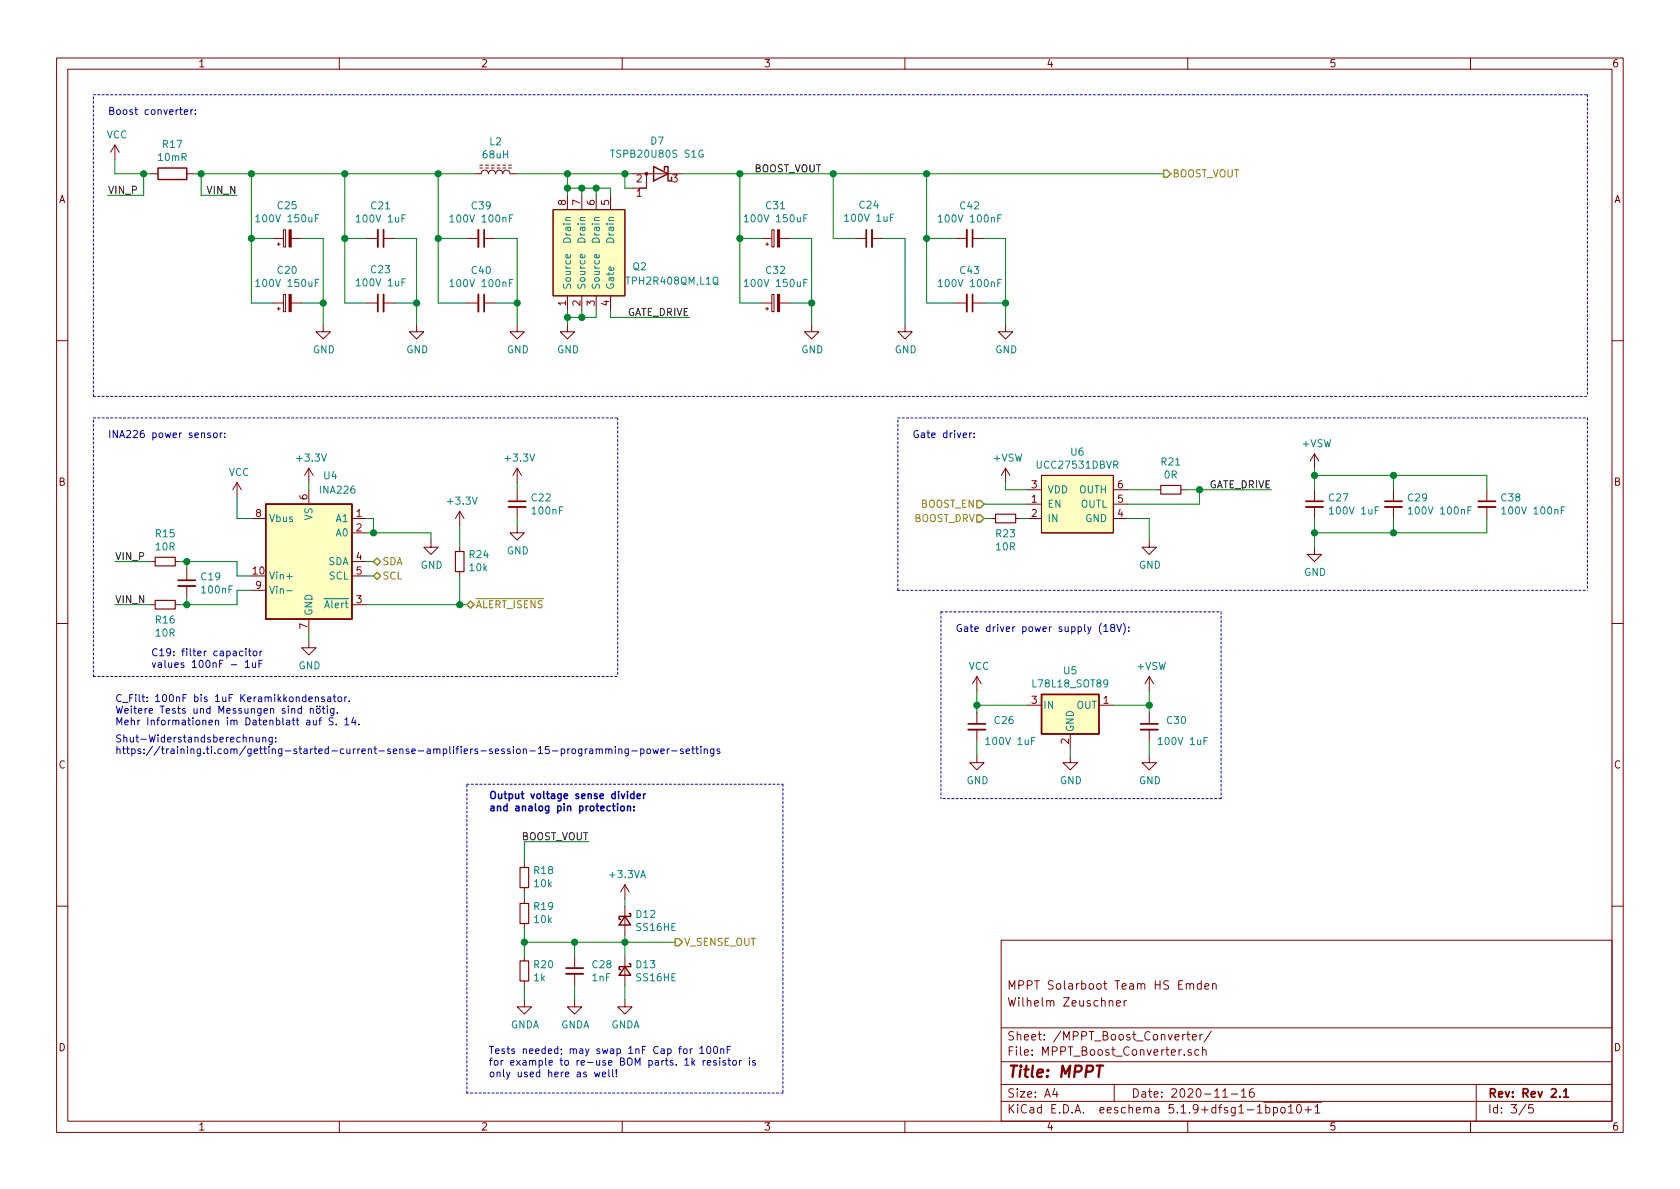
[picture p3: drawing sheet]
<svg xmlns="http://www.w3.org/2000/svg" width="297mm" height="210mm" viewBox="0 0 297 210" stroke-linecap="round" stroke-linejoin="round" font-family="sans-serif">
<g fill="none" stroke="#840000" stroke-width=".18">
<path d="M10 10.3h277v189.9h-277zM12 12.2h273v186.1h-273zM60 10.3v1.9M110 10.3v1.9M160 10.3v1.9M210 10.3v1.9M260 10.3v1.9M20.3 25.6l-.7 1.3M20.3 25.6v2.6M20.3 25.6l.8 1.3M26.7 30.7h1.2M33 30.7h1.3"/>
<path d="M83.8 30.7h1.3a.63 .63 0 0 1 .6-.6 .63 .63 0 0 1 .7 .6 .63 .63 0 0 1 .6-.6 .63 .63 0 0 1 .6 .6 .63 .63 0 0 1 .7-.6 .63 .63 0 0 1 .6 .6 .63 .63 0 0 1 .6-.6 .63 .63 0 0 1 .7 .6h1.2M84.8 29.2h.5M84.8 29.7h.5M85.9 29.2h.5M85.9 29.7h.5M86.9 29.2h.5M86.9 29.7h.5M87.9 29.2h.5M87.9 29.7h.5M88.9 29.2h.5M88.9 29.7h.5M89.9 29.2h.5"/>
<path d="M89.9 29.7h.5M97.8 37.1h12.7v15.2h-12.7zM100.3 34.5v2.6M102.9 34.5v2.6M105.4 34.5v2.6M107.9 34.5v2.6M111.8 33.3h2.5M111.8 30.7h2.5M120.6 30.7h-6.3v2.6h-1.3M48.3 53.6h1.8M48.3 42.2h1.8M49 43.2h.5"/>
<path d="M49 54.6h.5M49.3 42.9v.5M49.3 54.4v.5M50.1 40.6h.4v3.1h-.4zM50.1 52.1h.4v3h-.4zM51.5 53.6h1.8M51.5 42.2h1.8M57.1 57.4v1.3h1.3l-1.3 1.2-1.2-1.2h1.2M64.8 53.6h2M64.8 42.2h2M67.8 53.6h2M67.8 42.2h2"/>
<path d="M73.7 57.4v1.3h1.2l-1.2 1.2-1.3-1.2h1.3M82.5 53.6h2.1M82.5 42.2h2.1M85.6 53.6h2M85.6 42.2h2M91.4 57.4v1.3h1.3l-1.3 1.2-1.2-1.2h1.2M100.3 57.4v1.3h1.3l-1.3 1.2-1.2-1.2h1.2M100.3 52.3v2.6M102.9 52.3v2.6M105.4 52.3v2.6M107.9 52.3v2.6M134.6 53.6h1.9"/>
<path d="M134.6 42.2h1.9M135.4 43.2h.5M135.4 54.6h.5M135.6 42.9v.5M135.6 54.4v.5M136.5 40.6h.4v3.1h-.4zM136.5 52.1h.4v3h-.4zM137.8 53.6h1.9M137.8 42.2h1.9M143.5 57.4v1.3h1.3l-1.3 1.2-1.3-1.2h1.3M151.1 42.2h2.1M154.2 42.2h2"/>
<path d="M160 57.4v1.3h1.3l-1.3 1.2-1.3-1.2h1.3M168.9 53.6h2M168.9 42.2h2M172 53.6h2M172 42.2h2M177.8 57.4v1.3h1.3l-1.3 1.2-1.3-1.2h1.3M10 60.2h2M285 60.2h2M26.7 99.3h.7M31 99.3h.7M41.9 85.3l-.8 1.3M41.9 85.3v2.6"/>
<path d="M41.9 85.3l.8 1.3M44.4 91.7h2.6M54.6 82.8v2.5M54.6 86.6v2.5M54.6 82.8l-.8 1.3M54.6 82.8l.8 1.3M62.2 91.7h2.6M62.2 94.2h2.6M62.2 99.3h2.6M76.2 95.5v1.3h1.3l-1.3 1.2-1.3-1.2h1.3M81.3 90.4v2.6M81.3 96.8v.7"/>
<path d="M81.3 90.4l-.8 1.3M81.3 90.4l.7 1.3M91.4 93v1.2h1.3l-1.3 1.3-1.2-1.3h1.2M91.4 82.8l-.7 1.3M91.4 82.8v2.5M91.4 86.6v2M91.4 89.7v2M91.4 82.8l.8 1.3M175.3 91.7h.7M177.8 82.8l-.8 1.3M177.8 82.8v2.5M177.8 82.8l.8 1.3"/>
<path d="M179.6 91.7h.7M181.6 91.7h2.5M181.6 89.1h2.5M181.6 86.6h2.5M184.1 84.1h12.7v10.1h-12.7zM196.8 91.7h2.6M196.8 89.1h2.6M196.8 86.6h2.6M203.2 95.5v1.3h1.3l-1.3 1.2-1.3-1.2h1.3M204.5 86.6h.7M208.8 86.6h.7M232.4 96.8v1.2h1.3l-1.3 1.3-1.3-1.3h1.3"/>
<path d="M232.4 80.3v2.5M232.4 86.6v2M232.4 89.7v2M232.4 80.3l-.8 1.2M232.4 80.3l.8 1.2M246.4 86.6v2M246.4 89.7v2M262.9 86.6v2M262.9 89.7v2M10 110.3h2M26.7 106.9h.7M31 106.9h.7"/>
<path d="M33 100.6v2M33 103.6v2.1M44.4 104.4h2.6M54.6 113.3v1.2h1.3l-1.3 1.3-1.3-1.3h1.3M54.6 109.5v2.5M62.2 106.9h2.6M62.2 101.8h2.6M81.3 101.1v.7M172.7 119.6l-.7 1.3M172.7 119.6v2.6M172.7 119.6l.8 1.3M203.2 119.6l-.8 1.3"/>
<path d="M203.2 119.6v2.6M203.2 119.6l.8 1.3M285 110.3h2M172.7 133.6v1.3h1.3l-1.3 1.2-1.3-1.2h1.3M172.7 126v2M172.7 129v2.1M181.6 124.7h2.5M189.2 133.6v1.3h1.3l-1.3 1.2-1.2-1.2h1.2M189.2 129.8v2.5M194.3 124.7h2.5M203.2 133.6v1.3h1.3l-1.3 1.2-1.3-1.2h1.3M203.2 126v2"/>
<path d="M203.2 129v2.1M92.7 152.6v.8M92.7 157v.7M92.7 159v.8M110.5 156.5v2.5M110.5 156.5l-.8 1.2M110.5 156.5l.8 1.2M10 160.2h2M92.7 176.8v1.2h1.3l-1.3 1.3-1.3-1.3h1.3M92.7 163.3v.8M92.7 169.2v.7M92.7 173.5v.7"/>
<path d="M101.6 176.8v1.2h1.3l-1.3 1.3-1.3-1.3h1.3M101.6 169.2v2M101.6 172.2v2M110.5 176.8v1.2h1.3l-1.3 1.3-1.3-1.3h1.3M110.5 160.3v5M110.5 169.2v5M177 166.3h108v32h-108zM196.1 177.1l.1-.1a.37 .37 0 0 1 .6 .1v.8M197.4 177.4l.7-.1-.1-.3-.4-.1-.2 .2 .1 .7h.5M198.8 176.9v1M199.2 176.9l-.4 .3M210.4 174.1a.36 .36 0 0 1 .3-.2 .36 .36 0 0 1 .3 .2v.8"/>
<path d="M212.4 174l-.4-.1-.3 .3 .1 .6h.6M212.4 173.4v1.5M213 174.4l.7-.1v-.3l-.4-.1-.3 .2 .1 .7h.6M214.4 174.1l.1-.1a.37 .37 0 0 1 .5 .1v.8M214.4 173.9v1M285 160.2h2M60 198.3v1.9M110 198.3v1.9M160 198.3v1.9M177 194.8h108M177 191.8h108M177 187.8h108"/>
<path d="M177 181.8h108M186.5 192.5l-.4 1h1M186.8 193v1M197 191.8v3M209.5 182.9l-.3 .1-.1 .2M209.8 182.9h.6M210 198.3v1.9M210 182.4v1.3l.4 .2M210.6 185.7a.37 .37 0 0 0-.6 .1l.1 .2 .5 .2 .1 .1-.2 .3-.5-.1M210.8 183.4l.7-.1v-.3l-.5-.1-.2 .2 .1 .7h.6M212 185.7l-.5-.1-.2 .3v.6l.2 .1 .5-.1M212.2 182.9v1"/>
<path d="M212.6 185.7h.1a.37 .37 0 0 1 .6 .1v.8M212.6 182.9l-.4 .3M212.6 185.1v1.5M214.2 182.3l-1.3 2M216.2 194h.8M217.7 193.5h1.1M219.5 193l.4-.5v1.5M219.5 194h.8M221.6 192.5a.59 .59 0 0 0-.7 .7l.1 .7 .2 .1 .5-.1 .1-.5-.2-.2-.4-.1-.3 .3M222.3 196.8h.9M223.4 194.9h10.3M223.8 195.9l.4-.1 .3 .3v.6l-.3 .1-.4-.1"/>
<path d="M223.8 195.3v1.5M225.2 195.9l.4-.1 .3 .3-.1 .6-.2 .1-.4-.1M225.2 195.8v1.5M226.5 196l.2-.2 .5 .2v.5l-.1 .2-.4 .1-.2-.1zM227.8 195.8l.4-.5v1.5M227.8 196.8h.9M229.4 195.4l.2-.1a.8 .8 0 0 1 .5 .8 .8 .8 0 0 1-.5 .7 1 1 0 0 1-.2-1.4zM230.7 196.3h1.2M231.3 195.7v1.1M232.5 195.8l.4-.5v1.5M232.5 196.8h.9M260 198.3v1.9"/>
<path d="M261 191.8v6.5M269.8 195.2l-1.2 2M271 195.3h-.7v.7l.2-.1 .5 .1 .1 .2-.1 .5-.2 .1-.5-.1"/>
</g>
<g fill="none" stroke="#840000" stroke-width=".3">
<path d="M66.8 52.1v3M67.8 40.6v3.1M85.6 40.6v3.1M85.6 52.1v3M153.2 40.6v3.1M172 40.6v3.1M172 52.1v3M89.9 88.6h3.1M230.9 88.6h3M244.9 88.6h3M261.4 88.6h3M31.5 102.6h3"/>
<path d="M171.2 128h3M201.7 128h3M100.1 171.2h3M275.8 193.9v.1M276.5 193l.4-.5v1.5M276.5 194h.8"/>
</g>
<path d="M193.9 188.4h1.1" fill="none" stroke="#840000" stroke-width=".41"/>
<g fill="none" stroke="#840000" stroke-width=".33">
<path d="M66.8 40.6v3.1M67.8 52.1v3M84.6 40.6v3.1M84.6 52.1v3M154.2 40.6v3.1M170.9 40.6v3.1M170.9 52.1v3M89.9 89.7h3.1M230.9 89.7h3M244.9 89.7h3M261.4 89.7h3M31.5 103.6h3"/>
<path d="M171.2 129h3M201.7 129h3M100.1 172.2h3"/>
</g>
<g fill="none" stroke="#008484" stroke-width=".18">
<path d="M45.2 38.3l.4-.3v1.2M45.2 39.2h.7M55.8 38.6h.4M56.4 38h-.6v1.2M63 38.3l.3-.3v1.3M63 39.3h.7M71.7 38h-.6v1.3M79.6 38.3l.3-.3v1.3M79.6 39.3h.7M90.1 38.6h.4M90.7 38h-.6v1.3M107.9 26.5h.8"/>
<path d="M124.3 26.6a.59 .59 0 0 0-.8 .6 .59 .59 0 0 0 .8 .6v-.5h-.2M131.6 38.3l.4-.3v1.2M131.6 39.2h.7M142.1 38.6h.4M142.7 38h-.6v1.2M149.3 38.2l.4-.3v1.2M149.3 39.1h.8M158 37.9h-.6v1.2M165.9 38.3l.4-.3v1.3M165.9 39.3h.7M176.4 38.6h.5M177 38h-.6v1.3"/>
<path d="M45.2 49.8l.4-.4v1.3M45.2 50.7h.7M55.8 50h.4M56.4 49.4h-.6v1.3M63 49.7l.3-.4v1.3M63 50.6h.7M71.7 49.3h-.6v1.3M79.6 49.8l.3-.4v1.3M79.6 50.7h.7M90.1 50h.4M90.7 49.4h-.6v1.3M100.8 45.1l.1 .3-.2 .2-.6-.1v-.4l.3-.1 .1 .6"/>
<path d="M103.4 45.1v.3l-.1 .2-.7-.1v-.4l.3-.1 .1 .6M105.9 45.1l.1 .3-.2 .2-.6-.1v-.4l.2-.1 .1 .6M131.6 49.8l.4-.4v1.3M131.6 50.7h.7M142.1 50h.4M142.7 49.4h-.6v1.3M165.9 49.8l.4-.4v1.3M165.9 50.7h.7M176.4 50h.5M177 49.4h-.6v1.3M235.1 90l.3-.4v1.3M235.1 90.9h.7"/>
<path d="M243.8 89.6h-.6v1.3M249 90l.4-.4v1.3M249 90.9h.7M259.5 90.2h.5M260.1 89.6h-.6v1.3M265.5 90l.4-.4v1.3M265.5 90.9h.7M276 90.2h.5M276.7 89.6h-.7v1.3M50.7 101.9h1M50.7 104.5h1M174.3 130.8l.4-.4v1.3"/>
<path d="M174.3 131.7h.7M183 130.4h-.6v1.3M204.8 130.8l.4-.4v1.3M204.8 131.7h.7M213.5 130.4h-.6v1.3"/>
</g>
<g fill="#ffffc2" stroke="#ffffc2" stroke-width=".18">
<path d="M47 89.1h15.2v20.4h-15.2z"/>
<path d="M184.1 84.1h12.7v10.1h-12.7z"/>
<path d="M97.8 37.1h12.7v15.2h-12.7z"/>
<path d="M184.1 122.8h10.2v7h-10.2z"/>
</g>
<path d="M27.9 29.7h5.1v2h-5.1zM115.6 29.5l2.5 1.2-2.5 1.3zM117.5 30.1v-.6h.6v2.5h.6v-.6M47 89.1h15.2v20.4h-15.2zM184.1 122.8h10.2v7h-10.2zM110.5 162l1 1.6h-2zM110.5 170.9l1 1.6h-2zM111.3 161.5h.2v.5h-2v.6h.2M111.3 170.4h.2v.5h-2v.5h.2" fill="none" stroke="#840000" stroke-width=".25"/>
<g fill="#840000" stroke="#840000" stroke-width=".18">
<path d="M137.5 40.6h.3v3.1h-.3z"/>
<path d="M137.5 52.1h.3v3h-.3z"/>
<path d="M51.1 40.6h.4v3.1h-.4z"/>
<path d="M51.1 52.1h.4v3h-.4z"/>
<circle cx="114.3" cy="30.7" r=".25"/>
</g>
<path d="M27.4 98.5h3.6v1.6h-3.6zM80.5 97.5h1.5v3.6h-1.5zM176 90.9h3.6v1.6h-3.6zM205.2 85.8h3.6v1.6h-3.6zM27.4 106.2h3.6v1.5h-3.6zM91.9 153.4h1.6v3.6h-1.6zM91.9 159.8h1.6v3.5h-1.6zM91.9 169.9h1.6v3.6h-1.6z" fill="none" stroke="#840000" stroke-width=".2"/>
<g fill="none" stroke="#0000c2" stroke-width=".18" stroke-dasharray=".4 .4">
<path d="M16.5 16.8h264.2M280.7 16.8v53.3M16.5 70.1h264.2M16.5 73.9h92.7M16.5 70.1v-53.3M109.2 73.9v45.7M158.7 73.9h122M280.7 73.9v30.5M16.5 119.6v-45.7M16.5 119.6h92.7M158.7 104.4h122M158.7 104.4v-30.5"/>
<path d="M166.4 108.2h49.5M166.4 108.2v33M215.9 108.2v33M82.5 138.7h55.9M138.4 138.7v54.6M215.9 141.2h-49.5M82.5 193.3v-54.6M138.4 193.3h-55.9"/>
</g>
<g fill="none" stroke="#008400" stroke-width=".18">
<path d="M20.3 28.2v2.5h6.4M25.4 30.7v3.8h-6.4M34.3 30.7h49.5M35.6 30.7v3.8h6.3M44.4 30.7v22.9h3.9M61 30.7v22.9h3.8M77.5 30.7v22.9h5M91.4 30.7h20.4M100.3 30.7v3.8M100.3 33.3h7.6v1.2M102.9 33.3v1.2M105.4 33.3v1.2"/>
<path d="M110.5 30.7v2.6h1.3M120.6 30.7h85.1M130.8 30.7v22.9h3.8M147.3 30.7v11.5h3.8M163.8 30.7v22.9h5.1M44.4 42.2h3.9M53.3 53.6h3.8M53.3 42.2h3.8v15.2M61 42.2h3.8M69.8 53.6h3.9M69.8 42.2h3.9v15.2M77.5 42.2h5"/>
<path d="M87.6 42.2h3.8v15.2M87.6 53.6h3.8M100.3 54.9v2.5M102.9 54.9v1.2M105.4 54.9v1.2h-5.1M107.9 54.9v1.2h14M130.8 42.2h3.8M139.7 42.2h3.8v15.2M139.7 53.6h3.8M156.2 42.2h3.8v15.2M163.8 42.2h5.1M174 42.2h3.8v15.2"/>
<path d="M174 53.6h3.8M20.3 99.3h6.4M31.7 99.3h10.2v2.5h2.5M33 99.3v1.3M41.9 87.9v3.8h2.5M54.6 85.3v1.3M64.8 94.2h11.4v1.3M64.8 91.7h1.2v2.5M64.8 99.3h1.2M81.3 93v3.8M91.4 85.3v1.3M91.4 91.7v1.3"/>
<path d="M174 91.7h1.3M174 89.1h7.6M177.8 85.3v1.3h3.8M180.3 91.7h1.3M199.4 91.7h3.8v3.8M199.4 86.6h5.1M209.5 86.6h15.3M212.1 86.6v2.5h-12.7M232.4 84.1h30.5v2.5M232.4 82.8v3.8M232.4 91.7v5.1M246.4 84.1v2.5"/>
<path d="M246.4 91.7v2.5M262.9 91.7v2.5h-30.5M20.3 106.9h6.4M33 105.7v1.2M44.4 104.4h-2.5v2.5h-10.2M54.6 112v1.3M64.8 106.9h17.7M64.8 101.8h1.2M81.3 101.8v5.1M172.7 122.2v3.8M172.7 131.1v2.5M172.7 124.7h8.9"/>
<path d="M189.2 132.3v1.3M196.8 124.7h6.4M203.2 122.2v3.8M203.2 131.1v2.5M92.7 157.7v1.3M104.1 148.8h-11.4v3.8M110.5 159v1.3M92.7 166.6h26.7M92.7 164.1v5.1M92.7 174.2v2.6M101.6 166.6v2.6M101.6 174.2v2.6"/>
<path d="M110.5 165.3v3.9M110.5 174.2v2.6"/>
</g>
<path d="M205.7 30.1h.7l.6 .6-.6 .7h-.7zM66.7 98.7l.6 .6-.6 .6-.7-.6zM172.7 91.1h.7l.6 .6-.6 .6h-.7zM172.7 88.5h.7l.6 .6-.6 .7h-.7zM66 101.8l.7-.6 .6 .6-.6 .7zM82.5 106.9l.7-.6 .6 .6-.6 .7zM119.4 166h.6l.6 .6-.6 .7h-.6z" fill="none" stroke="#848400" stroke-width=".25"/>
<g fill="none" stroke="#0000c2" stroke-width=".18">
<path d="M32.6 19.8l.6-.1-.1-.2-.3-.1-.2 .2 .1 .6h.4M33.8 19.4v.8M34.1 19.4l-.2 .1-.1 .1M34.5 19.5v.1M34.5 20.1v.1M37.2 76.6l-.3-.1-.2 .2 .1 .2 .4 .1v.3h-.5M37.9 76.6l.3-.1 .2 .2v.5l-.1 .1-.3 .1-.2-.1-.1-.5zM38.9 76.5v.9M39.3 76.5l-.4 .3M39.7 77.3v.1M39.7 76.6v.1M171.4 76.5v.9"/>
<path d="M171.8 76.5l-.4 .3M172.2 77.3v.1M172.2 76.6v.1M43 115.2l-.4-.1-.3 .3 .2 .5h.5M43.4 117.1l.3-.3v1.2M43.4 118h.7M43.5 114.7v.1M43.5 115.1v.9M43.9 115.1h.5M44.1 114.7v1.1l.3 .2M44.6 117.2l.1 .8h.3l.2-.1M44.8 115.3l.2-.2 .4 .2v.4l-.1 .2-.3 .1-.2-.2z"/>
<path d="M45.2 117.2v.8M45.8 117.4h.4M46 115.1v.9M46.3 115.1l-.2 .1-.1 .2M46.4 116.8h-.6v1.2M194.7 110.2a1.47 1.47 0 0 0 0 2M195.1 110.8l.4-.4v1.3M195.1 111.7h.8M196.6 111l-.2-.2v-.3l.4-.1 .3 .3-.1 .1-.5 .2-.1 .2v.4l.2 .1 .4-.1 .1-.2v-.2l-.3-.2M197.5 110.4l.4 1.3 .4-1.3M198.6 110.2a1.47 1.47 0 0 1 0 2M199.6 111.6v.1"/>
<path d="M199.6 110.9v.1M44.1 130.5l.2-.1h.3l.1 .8M45.3 130.4l.1 .8h.3l.1-.1M45.8 130.4v.8M46.5 130.5l.1-.1h.3l.1 .8M46.5 130.4v.8M48.1 130.4v1.1l-.2 .1h-.3M48.1 130.4h-.3l-.3 .2 .2 .6h.4M48.7 131.1v.1M48.7 130.4v.2M54.6 123.6l.6-.1v-.2l-.4-.1-.2 .2 .1 .6h.5M54.9 125.4l.1-.1h.3l.1 .8"/>
<path d="M54.9 125.3v.8M55.4 127.3v.8l.4 .1 .1-.1M55.8 123.4l.1-.2 .3 .1 .1 .8M55.8 123.2v.9M55.9 127.3v.9M56.1 125.3h.3l.2 .2-.1 .6h-.3l-.3-.2zM56.1 124.9v.1M56.4 127.3h.4M56.5 124.9v.1M56.8 126.9l-.3 .2v1.1M57 125.3h.5M57.1 124.9v1.1l.4 .1"/>
<path d="M57.3 123.3l-.3-.1-.2 .2 .1 .2 .4 .1v.3h-.5M57.9 124.9v.1M57.9 125.3v.8M57.9 123.3h.5l.1 .8M58.5 123.5l-.4 .1-.2 .2v.2h.6M58.9 127l-.5-.1-.2 .1 .1 .5 .6 .2v.3l-.2 .2-.5-.1M58.9 123.2h.5M59 125.3v1.1l-.2 .2-.3-.1M59 125.3h-.3l-.3 .2 .1 .6h.5M59.1 122.8v1.1l.3 .2M59.5 128.1v.1M59.6 126v.1"/>
<path d="M59.9 123.3l.3-.1 .2 .3-.1 .5-.3 .1-.3-.3zM61 127.3l.3-.4v1.3M61 123.2v.9M61 128.2h.7M61.3 123.2l-.3 .3M61.7 123.9v.2M62.5 126.9l-.3 .9h.8M62.8 127.3v.9M63.4 128.1v.1M101.2 132.5l.3-.1 .3 .3v.3l-.3 .3-.3-.1-.1-.2zM102.9 132.4l-.1 1.2-.2 .1-.3-.1M102.9 132.5l-.4-.1-.2 .3 .1 .5h.5"/>
<path d="M103.5 132.4v.9M103.8 132.4l-.3 .3M104.3 132.5h.4l.1 .8M104.8 132.7l-.4 .1-.2 .2 .1 .2h.5M105.4 132.6l.2-.2 .3 .1 .1 .8M105.4 132.4v.9M106 132.6l.1-.2 .4 .1v.8M107.1 132.6l.2-.2 .3 .1v.8M107.1 132.4v.9M107.6 132.6l.2-.2 .3 .1 .1 .8M108.8 132v.1M108.8 132.4v.9"/>
<path d="M109.4 132.6l.2-.2 .3 .1 .1 .8M109.4 132.4v.9M111.1 132.4l-.1 1.2-.2 .1-.2-.1M111.1 132.5l-.4-.1-.2 .3 .1 .5h.5M111.7 132.8h1M113.3 132.5l.3-.1 .3 .3-.1 .5h-.5M113.3 132.4v1.3M114.5 132.5l.3-.1 .2 .3-.1 .5-.3 .1-.2-.2zM115.4 132.4l.3 .9 .2-.6 .3 .6 .2-.9M116.8 132.8l.6-.1v-.2l-.4-.1-.2 .2 .1 .6h.5M118 132.4v.9M118.4 132.4l-.4 .3"/>
<path d="M118.8 132.8h.9M120.8 132.5l-.3-.1-.2 .2v.2l.5 .1v.3h-.5M121.3 132.8l.6-.1v-.2l-.4-.1-.2 .2 .1 .6h.5M122.3 132.4h.5M122.5 132v1.1l.3 .2M123 132.4h.5M123.2 132v1.1l.3 .2M123.9 132v.1M123.9 132.4v.9M124.5 132.6l.2-.2 .3 .1 .1 .8M124.5 132.4v.9M126.2 132.4v1.2l-.2 .1-.3-.1"/>
<path d="M126.2 132.5l-.3-.1-.3 .3 .1 .5h.5M127.3 132.5l-.4-.1-.1 .2v.2l.5 .1v.3h-.5M105.1 189.6l.3 .8 .2-.6 .2 .6 .3-.8M106.5 190l.6-.1-.1-.3h-.3l-.2 .2 .1 .6h.4M107.6 189.1v1.1l.2 .2M108.3 189.1v1.1l.2 .2M109 190.3v.1M109 189.1v.8M122 185.5v.8M122.4 185.5l-.4 .2M123.7 185.4l.4-.4v1.3M123.7 186.3h.8"/>
<path d="M124.3 187.5v.9M124.7 187.5l-.4 .3M125.1 185.2l.1-.2a.67 .67 0 0 1 .5 .7 .67 .67 0 0 1-.5 .6l-.3-.5zM125.1 187.9l.6-.1-.1-.2-.4-.1-.1 .2v.6h.5M126.3 185.1l.2-.1a.69 .69 0 0 1 .4 .7 .69 .69 0 0 1-.4 .6 .83 .83 0 0 1-.2-1.2zM126.6 187.6l-.3-.1-.1 .2v.2l.4 .1v.3h-.4M127.3 187.1v.1M127.3 187.5v.9M127.4 185.6l.2-.1h.3l.1 .8M127.4 185.5v.8M128.3 187.6l-.3-.1-.2 .2v.2l.5 .1v.3h-.5M128.6 185.6h.4"/>
<path d="M128.7 187.5h.5M128.9 187.1v1.1l.3 .2M129.2 185h-.6v1.3M129.7 187.6l.3-.1 .1 .1v.7l-.3 .1-.3-.3zM130.8 187.5v.9M131.1 187.5l-.3 .3M132.5 187.1v.1M132.5 187.5v.9M133.5 187.6l-.3-.1-.2 .2 .1 .2 .4 .1v.3h-.5"/>
</g>
<path d="M112.1 139.9v1.3M109.2 142.5v.9M109.9 142.6l.3-.1 .1 .2v.6l-.3 .1-.3-.3zM110.9 142.7l.2-.2 .3 .1 .1 .8M110.9 142.5v.9M112.1 140.4h-.4l-.2 .2 .1 .6h.5M112.1 143.3v.1M112.1 142.6v.1M112.6 140.8l.6-.1v-.3h-.4l-.2 .2 .1 .6h.5M113.8 140.4v.8M114.1 140.4l-.3 .2" fill="none" stroke="#0000c2" stroke-width=".25"/>
<g fill="#008400" stroke="#008400" stroke-width=".25">
<circle cx="100.3" cy="30.7" r=".51"/>
<circle cx="246.4" cy="84.1" r=".51"/>
<circle cx="81.3" cy="106.9" r=".51"/>
<circle cx="100.3" cy="33.3" r=".51"/>
<circle cx="246.4" cy="94.2" r=".51"/>
<circle cx="101.6" cy="166.6" r=".51"/>
<circle cx="92.7" cy="166.6" r=".51"/>
<circle cx="172.7" cy="124.7" r=".51"/>
<circle cx="212.1" cy="86.6" r=".51"/>
<circle cx="203.2" cy="124.7" r=".51"/>
<circle cx="232.4" cy="84.1" r=".51"/>
<circle cx="25.4" cy="30.7" r=".51"/>
<circle cx="35.6" cy="30.7" r=".51"/>
<circle cx="73.7" cy="53.6" r=".51"/>
<circle cx="130.8" cy="42.2" r=".51"/>
<circle cx="232.4" cy="94.2" r=".51"/>
<circle cx="61" cy="30.7" r=".51"/>
<circle cx="77.5" cy="30.7" r=".51"/>
<circle cx="91.4" cy="53.6" r=".51"/>
<circle cx="77.5" cy="42.2" r=".51"/>
<circle cx="110.5" cy="30.7" r=".51"/>
<circle cx="33" cy="99.3" r=".51"/>
<circle cx="130.8" cy="30.7" r=".51"/>
<circle cx="33" cy="106.9" r=".51"/>
<circle cx="147.3" cy="30.7" r=".51"/>
<circle cx="102.9" cy="56.1" r=".51"/>
<circle cx="110.5" cy="166.6" r=".51"/>
<circle cx="57.2" cy="53.6" r=".51"/>
<circle cx="61" cy="42.2" r=".51"/>
<circle cx="100.3" cy="56.1" r=".51"/>
<circle cx="177.8" cy="53.6" r=".51"/>
<circle cx="44.5" cy="42.2" r=".51"/>
<circle cx="163.8" cy="42.2" r=".51"/>
<circle cx="44.5" cy="30.7" r=".51"/>
<circle cx="163.8" cy="30.7" r=".51"/>
<circle cx="105.4" cy="33.3" r=".51"/>
<circle cx="143.5" cy="53.6" r=".51"/>
<circle cx="66" cy="94.2" r=".51"/>
<circle cx="102.9" cy="33.3" r=".51"/>
</g>
<text font-size="2.8" fill="#840000" x="178" y="190.5">Title: MPPT</text>
<g font-size="2.1" fill="#840000">
<text x="178" y="178">Wilhelm Zeuschner</text>
<text x="178" y="175">MPPT Solarboot Team HS Emden</text>
<text x="178" y="184">Sheet: /MPPT_Boost_Converter/</text>
<text x="178" y="186.7">File: MPPT_Boost_Converter.sch</text>
<text x="178" y="196.9">KiCad E.D.A. eeschema 5.1.9+dfsg1-1bpo10+1</text>
<text x="178" y="194.1">Size: A4</text>
<text x="200" y="194.1">Date: 2020-11-16</text>
<text x="263" y="194.1">Rev: Rev 2.1</text>
<text x="263" y="196.9">Id: 3/5</text>
</g>
<g font-size="1.8" fill="#840000">
<text x="35" y="11.9">1</text>
<text x="85" y="11.9">2</text>
<text x="135" y="11.9">3</text>
<text x="185" y="11.9">4</text>
<text x="235" y="11.9">5</text>
<text x="285" y="11.9">6</text>
<text x="10.4" y="35.9">A</text>
<text x="112.5" y="34.8">1</text>
<text x="112.5" y="32.3">2</text>
<text x="118.9" y="32.3">3</text>
<text x="285.4" y="35.9">A</text>
<text x="100.1" y="36.3" transform="rotate(-90 100.1 36.3)">8</text>
<text x="102.6" y="36.3" transform="rotate(-90 102.6 36.3)">7</text>
<text x="105.2" y="36.3" transform="rotate(-90 105.2 36.3)">6</text>
<text x="107.7" y="36.3" transform="rotate(-90 107.7 36.3)">5</text>
<text x="100.1" y="54.1" transform="rotate(-90 100.1 54.1)">1</text>
<text x="102.6" y="54.1" transform="rotate(-90 102.6 54.1)">2</text>
<text x="105.2" y="54.1" transform="rotate(-90 105.2 54.1)">3</text>
<text x="107.7" y="54.1" transform="rotate(-90 107.7 54.1)">4</text>
<text x="10.4" y="85.9">B</text>
<text x="54.4" y="88.4" transform="rotate(-90 54.4 88.4)">6</text>
<text x="182.4" y="88.9">1</text>
<text x="182.4" y="86.4">3</text>
<text x="197.6" y="88.9">5</text>
<text x="197.6" y="86.4">6</text>
<text x="285.4" y="85.9">B</text>
<text x="45.2" y="91.4">8</text>
<text x="63" y="91.4">1</text>
<text x="63" y="94">2</text>
<text x="182.4" y="91.4">2</text>
<text x="197.6" y="91.4">4</text>
<text x="44.8" y="101.6">10</text>
<text x="63" y="99.1">4</text>
<text x="63" y="101.6">5</text>
<text x="45.2" y="104.1">9</text>
<text x="63" y="106.7">3</text>
<text x="54.4" y="111.2" transform="rotate(-90 54.4 111.2)">7</text>
<text x="182.4" y="124.5">3</text>
<text x="195.1" y="124.5">1</text>
<text x="189" y="131.5" transform="rotate(-90 189 131.5)">2</text>
<text x="10.4" y="135.9">C</text>
<text x="285.4" y="135.9">C</text>
<text x="10.4" y="185.9">D</text>
<text x="285.4" y="185.9">D</text>
<text x="35" y="199.9">1</text>
<text x="85" y="199.9">2</text>
<text x="135" y="199.9">3</text>
<text x="185" y="199.9">4</text>
<text x="235" y="199.9">5</text>
<text x="285" y="199.9">6</text>
</g>
<g font-size="1.8" fill="#0000c2">
<text x="19" y="20.3">Boost converter:</text>
<text x="19" y="77.5">INA226 power sensor:</text>
<text x="161.3" y="77.5">Gate driver:</text>
<text x="168.9" y="111.8">Gate driver power supply (18V):</text>
<text x="26.7" y="116">C19: filter capacitor</text>
<text x="26.7" y="118.1">values 100nF - 1uF</text>
<text x="20.3" y="124.1">C_Filt: 100nF bis 1uF Keramikkondensator.</text>
<text x="20.3" y="131.3">Shut-Widerstandsberechnung:</text>
<text x="20.3" y="126.2">Weitere Tests und Messungen sind nötig.</text>
<text x="20.3" y="128.3">Mehr Informationen im Datenblatt auf S. 14.</text>
<text x="20.3" y="133.3">https://training.ti.com/getting-started-current-sense-amplifiers-session-15-programming-power-settings</text>
<text x="86.4" y="141.3">Output voltage sense divider</text>
<text x="86.4" y="143.5">and analog pin protection:</text>
<text x="86.4" y="186.4">Tests needed; may swap 1nF Cap for 100nF</text>
<text x="86.4" y="188.4">for example to re-use BOM parts. 1k resistor is</text>
<text x="86.4" y="190.5">only used here as well!</text>
</g>
<g font-size="1.8" fill="#008484">
<text x="18.8" y="24.5">VCC</text>
<text x="28.1" y="28.5">10mR</text>
<text x="28.9" y="26.2">R17</text>
<text x="85.5" y="28">68uH</text>
<text x="86.6" y="25.7">L2</text>
<text x="108.6" y="27.9">TSPB20U80S S1G</text>
<text x="115.1" y="25.6">D7</text>
<text x="45.9" y="39.3">100V 150uF</text>
<text x="49.1" y="37">C25</text>
<text x="63.4" y="39.3">100V 1uF</text>
<text x="65.7" y="37">C21</text>
<text x="80.2" y="39.3">100V 100nF</text>
<text x="83.5" y="37">C39</text>
<text x="132.3" y="39.3">100V 150uF</text>
<text x="135.5" y="37">C31</text>
<text x="149.8" y="39.2">100V 1uF</text>
<text x="152" y="36.9">C24</text>
<text x="166.6" y="39.3">100V 100nF</text>
<text x="169.8" y="37">C42</text>
<text x="101" y="42.6" transform="rotate(-90 101 42.6)">Drain</text>
<text x="103.5" y="42.6" transform="rotate(-90 103.5 42.6)">Drain</text>
<text x="106" y="42.6" transform="rotate(-90 106 42.6)">Drain</text>
<text x="108.6" y="42.6" transform="rotate(-90 108.6 42.6)">Drain</text>
<text x="111.9" y="47.8">Q2</text>
<text x="45.9" y="50.7">100V 150uF</text>
<text x="49.1" y="48.4">C20</text>
<text x="63.4" y="50.6">100V 1uF</text>
<text x="65.7" y="48.3">C23</text>
<text x="80.2" y="50.8">100V 100nF</text>
<text x="83.5" y="48.5">C40</text>
<text x="101" y="51.3" transform="rotate(-90 101 51.3)">Source</text>
<text x="103.5" y="51.3" transform="rotate(-90 103.5 51.3)">Source</text>
<text x="106" y="51.3" transform="rotate(-90 106 51.3)">Source</text>
<text x="108.6" y="51.3" transform="rotate(-90 108.6 51.3)">Gate</text>
<text x="111.1" y="50.3">TPH2R408QM,L1Q</text>
<text x="132.3" y="50.7">100V 150uF</text>
<text x="135.5" y="48.4">C32</text>
<text x="166.6" y="50.8">100V 100nF</text>
<text x="169.8" y="48.5">C43</text>
<text x="55.3" y="62.5">GND</text>
<text x="71.8" y="62.5">GND</text>
<text x="89.6" y="62.5">GND</text>
<text x="98.5" y="62.5">GND</text>
<text x="141.7" y="62.5">GND</text>
<text x="158.2" y="62.5">GND</text>
<text x="176" y="62.5">GND</text>
<text x="52.7" y="81.6">+3.3V</text>
<text x="89.5" y="81.6">+3.3V</text>
<text x="175.7" y="81.6">+VSW</text>
<text x="183.6" y="82.9">UCC27531DBVR</text>
<text x="189.4" y="80.6">U6</text>
<text x="205.4" y="82.3">R21</text>
<text x="230.3" y="79.1">+VSW</text>
<text x="40.4" y="84.2">VCC</text>
<text x="56.7" y="87.3">INA226</text>
<text x="57.3" y="84.8">U4</text>
<text x="79.3" y="89.2">+3.3V</text>
<text x="94.1" y="88.7">C22</text>
<text x="185.2" y="89.8">EN</text>
<text x="185.2" y="87.2">VDD</text>
<text x="190.8" y="87.2">OUTH</text>
<text x="191" y="89.8">OUTL</text>
<text x="205.9" y="84.6">0R</text>
<text x="235" y="88.7">C27</text>
<text x="249" y="88.7">C29</text>
<text x="265.5" y="88.7">C38</text>
<text x="27.6" y="95">R15</text>
<text x="47.5" y="92.3">Vbus</text>
<text x="55.2" y="92" transform="rotate(-90 55.2 92)">VS</text>
<text x="59.5" y="92.3">A1</text>
<text x="59.5" y="94.9">A0</text>
<text x="94.2" y="91">100nF</text>
<text x="176.2" y="95">R23</text>
<text x="185.2" y="92.3">IN</text>
<text x="191.9" y="92.3">GND</text>
<text x="235.5" y="91">100V 1uF</text>
<text x="249.7" y="91">100V 100nF</text>
<text x="266.2" y="91">100V 100nF</text>
<text x="27.6" y="97.3">10R</text>
<text x="58" y="99.9">SDA</text>
<text x="74.4" y="100.6">GND</text>
<text x="83.1" y="98.7">R24</text>
<text x="83.1" y="101">10k</text>
<text x="89.6" y="98">GND</text>
<text x="176.2" y="97.3">10R</text>
<text x="201.4" y="100.6">GND</text>
<text x="230.6" y="101.8">GND</text>
<text x="35.6" y="102.6">C19</text>
<text x="35.8" y="104.9">100nF</text>
<text x="47.5" y="102.5">Vin+</text>
<text x="47.5" y="105">Vin-</text>
<text x="57.7" y="107.6">Alert</text>
<text x="58.2" y="102.5">SCL</text>
<text x="27.6" y="110.3">R16</text>
<text x="27.6" y="112.6">10R</text>
<text x="55.2" y="109" transform="rotate(-90 55.2 109)">GND</text>
<text x="52.8" y="118.4">GND</text>
<text x="171.2" y="118.5">VCC</text>
<text x="188.1" y="119.2">U5</text>
<text x="201.1" y="118.5">+VSW</text>
<text x="182.9" y="121.6">L78L18_SOT89</text>
<text x="184.4" y="125.3">IN</text>
<text x="190.3" y="125.3">OUT</text>
<text x="174.8" y="131.7">100V 1uF</text>
<text x="175.9" y="128">C26</text>
<text x="189.9" y="129.5" transform="rotate(-90 189.9 129.5)">GND</text>
<text x="205.2" y="131.7">100V 1uF</text>
<text x="206.4" y="128">C30</text>
<text x="170.9" y="138.7">GND</text>
<text x="187.4" y="138.7">GND</text>
<text x="201.4" y="138.7">GND</text>
<text x="94.5" y="154.6">R18</text>
<text x="107.9" y="155.3">+3.3VA</text>
<text x="94.5" y="160.9">R19</text>
<text x="94.5" y="156.9">10k</text>
<text x="94.5" y="163.2">10k</text>
<text x="112.5" y="162.3">D12</text>
<text x="112.6" y="164.6">SS16HE</text>
<text x="94.4" y="173.5">1k</text>
<text x="94.5" y="171.2">R20</text>
<text x="104.7" y="173.5">1nF</text>
<text x="104.8" y="171.2">C28</text>
<text x="112.5" y="171.2">D13</text>
<text x="112.6" y="173.5">SS16HE</text>
<text x="90.2" y="181.9">GNDA</text>
<text x="99.1" y="181.9">GNDA</text>
<text x="108" y="181.9">GNDA</text>
</g>
<g font-size="1.8">
<text x="19" y="34.3">VIN_P</text>
<text x="36.7" y="34.3">VIN_N</text>
<text x="133.3" y="30.5">BOOST_VOUT</text>
<text x="110.6" y="55.9">GATE_DRIVE</text>
<text x="213.5" y="86.4">GATE_DRIVE</text>
<text x="20.3" y="99.1">VIN_P</text>
<text x="20.3" y="106.7">VIN_N</text>
<text x="91.9" y="148.6">BOOST_VOUT</text>
</g>
<g font-size="1.8" fill="#848400">
<text x="207.3" y="31.4">BOOST_VOUT</text>
<text x="162.7" y="89.8">BOOST_EN</text>
<text x="161.5" y="92.3">BOOST_DRV</text>
<text x="67.6" y="99.9">SDA</text>
<text x="67.6" y="102.5">SCL</text>
<text x="84.1" y="107.6">ALERT_ISENS</text>
<text x="120.9" y="167.3">V_SENSE_OUT</text>
</g>
</svg>
